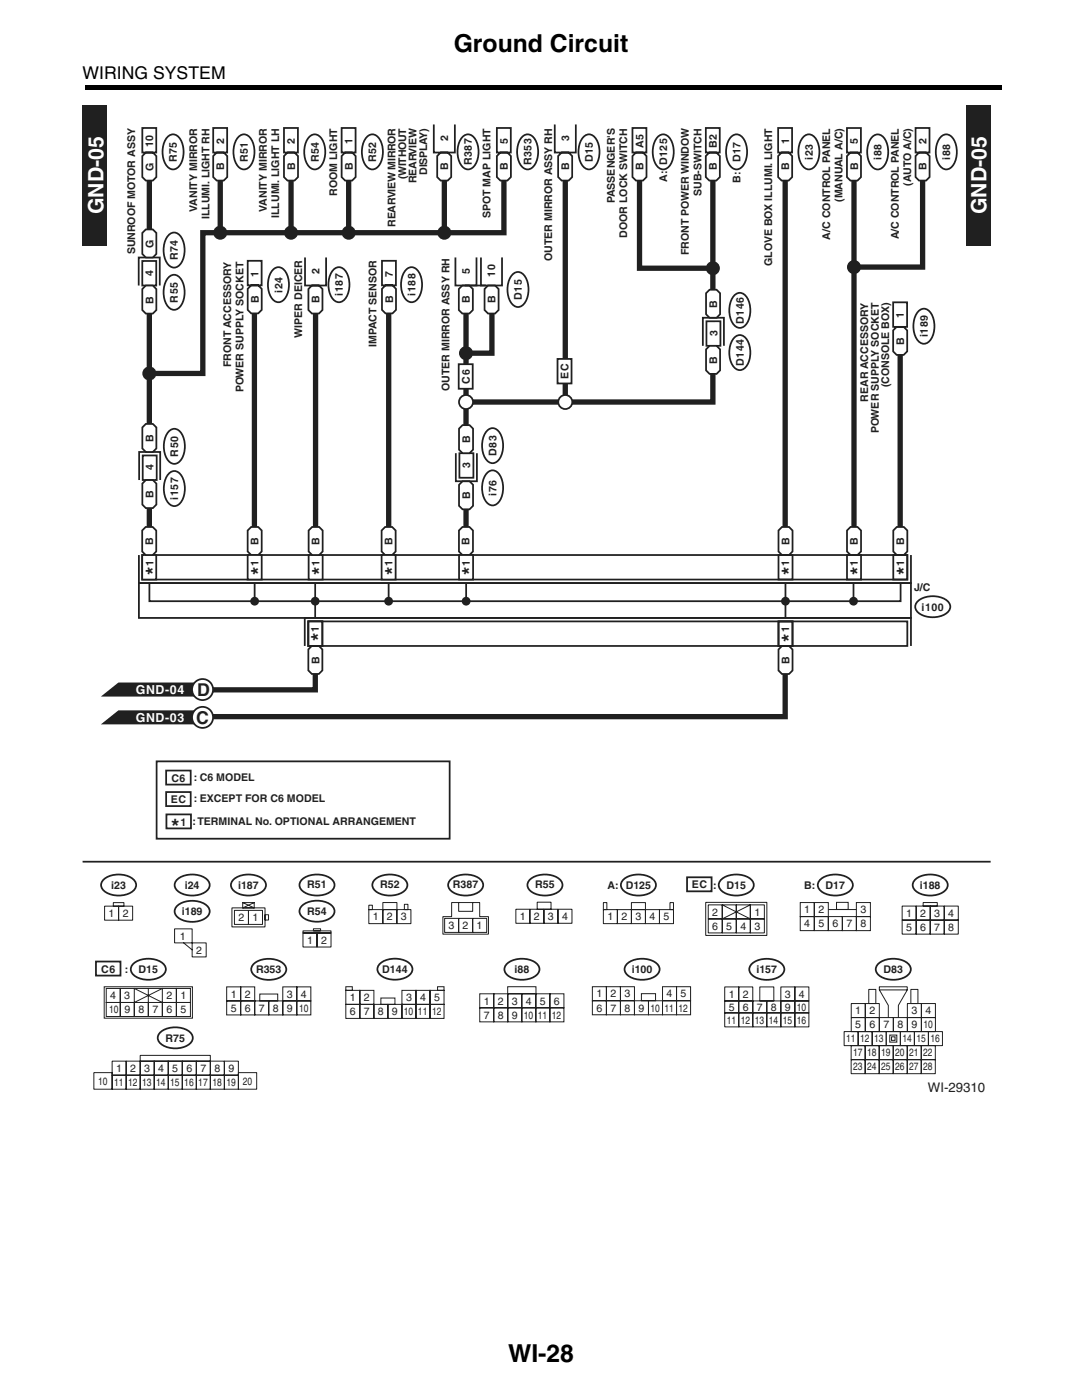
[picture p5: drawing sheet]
<svg xmlns="http://www.w3.org/2000/svg" width="216mm" height="279mm" viewBox="0 0 216 279" stroke-linecap="round" stroke-linejoin="round" font-family="sans-serif">
<path d="M17 17h183v.8h-183z" fill="#000"/>
<g fill="#231f20">
<path d="M16.5 21h4.9v28h-4.9z"/>
<path d="M192.8 21h4.9v28h-4.9z"/>
</g>
<path d="M33.6 27.2a1.63 1.63 0 0 1 2.6 .9 4.9 4.9 0 0 1-.7 5.4 1.63 1.63 0 0 1-2.6-1 4.9 4.9 0 0 1 .7-5.3zM16.5 172h181.2" fill="none" stroke="#231f20" stroke-width=".35"/>
<g fill="none" stroke="#231f20" stroke-width="1.1" stroke-linecap="butt">
<path d="M29.8 35.6v10.6M44 36v10.5M58.1 36v10.5M69.6 36v10.5M88.7 36v10.5M100.6 36v10.5h-60.1v28h-10.7M112.8 36v44.3M127.7 36v17.5h14.6M142.3 36v21.8M156.7 36v70.3M29.8 62.1v23.4M50.8 62.2v44"/>
<path d="M63 62.2v44.2M77.6 62.2v43.8M93 62.2v23.5M142.3 69.1v11.2h-49.3M179.7 70.8v34.6M29.8 100.8v5.1M93 101.2v4.5M62.9 133.7v4h-21.1M156.7 134.5v8.6h-116.2"/>
</g>
<path d="M29.1 30.4h1.4l.7 .7v4.2l-.7 .7h-1.4l-.7-.7v-4.2z" fill="#fff"/>
<path d="M28.4 25.5h2.8v4.9h-2.8zM29.1 30.4h1.4l.7 .7v4.2l-.7 .7h-1.4l-.7-.7v-4.2zM47.8 27.2a1.63 1.63 0 0 1 2.5 .9 4.9 4.9 0 0 1-.7 5.4 1.63 1.63 0 0 1-2.5-1 4.9 4.9 0 0 1 .7-5.3z" fill="none" stroke="#231f20" stroke-width=".35"/>
<path d="M43.3 30.4h1.4l.7 .7v4.2l-.7 .7h-1.4l-.7-.7v-4.2z" fill="#fff"/>
<path d="M42.6 25.5h2.7v4.9h-2.7zM43.3 30.4h1.4l.7 .7v4.2l-.7 .7h-1.4l-.7-.7v-4.2zM61.9 27.2a1.63 1.63 0 0 1 2.6 .9 4.9 4.9 0 0 1-.8 5.4 1.63 1.63 0 0 1-2.5-1 4.9 4.9 0 0 1 .7-5.3z" fill="none" stroke="#231f20" stroke-width=".35"/>
<path d="M57.4 30.4h1.4l.7 .7v4.2l-.7 .7h-1.4l-.7-.7v-4.2z" fill="#fff"/>
<path d="M56.7 25.5h2.8v4.9h-2.8zM57.4 30.4h1.4l.7 .7v4.2l-.7 .7h-1.4l-.7-.7v-4.2zM73.4 27.2a1.63 1.63 0 0 1 2.6 .9 4.9 4.9 0 0 1-.7 5.4 1.63 1.63 0 0 1-2.6-1 4.9 4.9 0 0 1 .7-5.3z" fill="none" stroke="#231f20" stroke-width=".35"/>
<path d="M68.9 30.4h1.4l.7 .7v4.2l-.7 .7h-1.4l-.7-.7v-4.2z" fill="#fff"/>
<path d="M68.2 25.5h2.8v4.9h-2.8zM68.9 30.4h1.4l.7 .7v4.2l-.7 .7h-1.4l-.7-.7v-4.2zM92.5 27.2a1.63 1.63 0 0 1 2.6 .9 4.9 4.9 0 0 1-.8 5.4 1.63 1.63 0 0 1-2.5-1 4.9 4.9 0 0 1 .7-5.3zM104.4 27.2a1.63 1.63 0 0 1 2.6 .9 4.9 4.9 0 0 1-.8 5.4 1.63 1.63 0 0 1-2.5-1 4.9 4.9 0 0 1 .7-5.3z" fill="none" stroke="#231f20" stroke-width=".35"/>
<path d="M99.2 31.1l.7-.7h1.4l.7 .7v4.2l-.7 .7h-1.4l-.7-.7z" fill="#fff"/>
<path d="M99.2 31.1l.7-.7h1.4l.7 .7v4.2l-.7 .7h-1.4l-.7-.7zM99.2 25.5h2.8v4.9h-2.8zM116.6 27.2a1.63 1.63 0 0 1 2.6 .9 4.9 4.9 0 0 1-.7 5.4 1.63 1.63 0 0 1-2.6-1 4.9 4.9 0 0 1 .7-5.3zM131.5 27.2a1.63 1.63 0 0 1 2.5 .9 4.9 4.9 0 0 1-.7 5.4 1.63 1.63 0 0 1-2.6-1 4.9 4.9 0 0 1 .8-5.3z" fill="none" stroke="#231f20" stroke-width=".35"/>
<path d="M126.9 30.4h1.4l.7 .7v4.2l-.7 .7h-1.4l-.7-.7v-4.2z" fill="#fff"/>
<path d="M126.2 25.5h2.8v4.9h-2.8zM126.9 30.4h1.4l.7 .7v4.2l-.7 .7h-1.4l-.7-.7v-4.2zM146.1 27.2a1.63 1.63 0 0 1 2.6 .9 4.9 4.9 0 0 1-.8 5.4 1.63 1.63 0 0 1-2.5-1 4.9 4.9 0 0 1 .7-5.3z" fill="none" stroke="#231f20" stroke-width=".35"/>
<path d="M141.6 30.4h1.4l.7 .7v4.2l-.7 .7h-1.4l-.7-.7v-4.2z" fill="#fff"/>
<path d="M140.9 25.5h2.8v4.9h-2.8zM141.6 30.4h1.4l.7 .7v4.2l-.7 .7h-1.4l-.7-.7v-4.2zM188 27.2a1.63 1.63 0 0 1 2.5 .9 4.9 4.9 0 0 1-.7 5.4 1.63 1.63 0 0 1-2.5-1 4.9 4.9 0 0 1 .7-5.3z" fill="none" stroke="#231f20" stroke-width=".35"/>
<path d="M183.5 30.4h1.4l.7 .7v4.2l-.7 .7h-1.4l-.7-.7v-4.2z" fill="#fff"/>
<path d="M174.3 27.2a1.63 1.63 0 0 1 2.5 .9 4.9 4.9 0 0 1-.7 5.4 1.63 1.63 0 0 1-2.5-1 4.9 4.9 0 0 1 .7-5.3zM182.8 25.5h2.7v4.9h-2.7zM183.5 30.4h1.4l.7 .7v4.2l-.7 .7h-1.4l-.7-.7v-4.2z" fill="none" stroke="#231f20" stroke-width=".35"/>
<path d="M170.5 36v69.2" fill="none" stroke="#231f20" stroke-width="1.1" stroke-linecap="butt"/>
<path d="M169.8 30.5h1.4l.7 .7v4.2l-.7 .7h-1.4l-.7-.7v-4.2z" fill="#fff"/>
<path d="M160.5 27.2a1.63 1.63 0 0 1 2.6 .9 4.9 4.9 0 0 1-.7 5.4 1.63 1.63 0 0 1-2.6-1 4.9 4.9 0 0 1 .7-5.3zM169.1 25.6h2.7v4.9h-2.7zM169.8 30.5h1.4l.7 .7v4.2l-.7 .7h-1.4l-.7-.7v-4.2z" fill="none" stroke="#231f20" stroke-width=".35"/>
<path d="M156 30.4h1.4l.7 .7v4.2l-.7 .7h-1.4l-.7-.7v-4.2z" fill="#fff"/>
<path d="M155.3 25.5h2.8v4.9h-2.8zM156 30.4h1.4l.7 .7v4.2l-.7 .7h-1.4l-.7-.7v-4.2zM183.5 62a1.63 1.63 0 0 1 2.6 .9 4.9 4.9 0 0 1-.8 5.4 1.63 1.63 0 0 1-2.5-1 4.9 4.9 0 0 1 .7-5.3z" fill="none" stroke="#231f20" stroke-width=".35"/>
<path d="M179 65.3h1.4l.7 .7v4.2l-.7 .7h-1.4l-.7-.7v-4.2z" fill="#fff"/>
<path d="M178.3 60.3h2.8v5h-2.8zM179 65.3h1.4l.7 .7v4.2l-.7 .7h-1.4l-.7-.7v-4.2z" fill="none" stroke="#231f20" stroke-width=".35"/>
<path d="M76.9 57h1.4l.7 .7v4.2l-.7 .7h-1.4l-.7-.7v-4.2z" fill="#fff"/>
<path d="M54.7 53.7a1.63 1.63 0 0 1 2.5 .9 4.9 4.9 0 0 1-.7 5.4 1.63 1.63 0 0 1-2.6-1 4.9 4.9 0 0 1 .8-5.3zM66.7 53.7a1.63 1.63 0 0 1 2.6 .9 4.9 4.9 0 0 1-.7 5.4 1.63 1.63 0 0 1-2.6-1 4.9 4.9 0 0 1 .7-5.3zM76.2 52.1h2.8v4.9h-2.8zM76.9 57h1.4l.7 .7v4.2l-.7 .7h-1.4l-.7-.7v-4.2zM81.2 53.7a1.63 1.63 0 0 1 2.6 .9 4.9 4.9 0 0 1-.7 5.4 1.63 1.63 0 0 1-2.6-1 4.9 4.9 0 0 1 .7-5.3z" fill="none" stroke="#231f20" stroke-width=".35"/>
<path d="M49.4 57.7l.7-.7h1.4l.7 .7v4.2l-.7 .7h-1.4l-.7-.7z" fill="#fff"/>
<path d="M49.4 57.7l.7-.7h1.4l.7 .7v4.2l-.7 .7h-1.4l-.7-.7zM49.4 52.1h2.8v4.9h-2.8zM102.5 54.6a1.63 1.63 0 0 1 2.5 1 4.9 4.9 0 0 1-.7 5.3 1.63 1.63 0 0 1-2.5-.9 4.9 4.9 0 0 1 .7-5.4z" fill="none" stroke="#231f20" stroke-width=".35"/>
<path d="M92.3 57h1.4l.7 .7v4.2l-.7 .7h-1.4l-.7-.7v-4.2z" fill="#fff"/>
<path d="M92.3 57h1.4l.7 .7v4.2l-.7 .7h-1.4l-.7-.7v-4.2z" fill="none" stroke="#231f20" stroke-width=".35"/>
<path d="M97.4 57h1.4l.7 .7v4.2l-.7 .7h-1.4l-.7-.7v-4.2z" fill="#fff"/>
<path d="M28.4 52.1h2.8v4.9h-2.8zM31.9 57v-5.6h-4.2v5.6M97.4 57h1.4l.7 .7v4.2l-.7 .7h-1.4l-.7-.7v-4.2z" fill="none" stroke="#231f20" stroke-width=".35"/>
<path d="M28.4 46.5l.7-.7h1.4l.7 .7v4.2l-.7 .7h-1.4l-.7-.7z" fill="#fff"/>
<path d="M28.4 46.5l.7-.7h1.4l.7 .7v4.2l-.7 .7h-1.4l-.7-.7z" fill="none" stroke="#231f20" stroke-width=".35"/>
<path d="M28.4 57.7l.7-.7h1.4l.7 .7v4.2l-.7 .7h-1.4l-.7-.7z" fill="#fff"/>
<path d="M28.4 57.7l.7-.7h1.4l.7 .7v4.2l-.7 .7h-1.4l-.7-.7zM33.8 46.8a1.63 1.63 0 0 1 2.6 .9 4.9 4.9 0 0 1-.7 5.4 1.63 1.63 0 0 1-2.6-1 4.9 4.9 0 0 1 .7-5.3zM33.8 55.2a1.63 1.63 0 0 1 2.6 1 4.9 4.9 0 0 1-.7 5.3 1.63 1.63 0 0 1-2.6-1 4.9 4.9 0 0 1 .7-5.3zM141 64.1h2.8v4.9h-2.8zM144.5 69v-5.6h-4.2v5.6" fill="none" stroke="#231f20" stroke-width=".35"/>
<path d="M140.9 58.5l.7-.7h1.4l.7 .7v4.2l-.7 .7h-1.4l-.7-.7z" fill="#fff"/>
<path d="M140.9 58.5l.7-.7h1.4l.7 .7v4.2l-.7 .7h-1.4l-.7-.7z" fill="none" stroke="#231f20" stroke-width=".35"/>
<path d="M140.9 69.7l.7-.7h1.4l.7 .7v4.2l-.7 .7h-1.4l-.7-.7z" fill="#fff"/>
<path d="M146.8 58.8a1.63 1.63 0 0 1 2.5 1 4.9 4.9 0 0 1-.7 5.3 1.63 1.63 0 0 1-2.6-1 4.9 4.9 0 0 1 .8-5.3zM140.9 69.7l.7-.7h1.4l.7 .7v4.2l-.7 .7h-1.4l-.7-.7zM146.8 67.2a1.63 1.63 0 0 1 2.5 1 4.9 4.9 0 0 1-.7 5.3 1.63 1.63 0 0 1-2.6-.9 4.9 4.9 0 0 1 .8-5.4zM28.5 90.9h2.8v4.9h-2.8zM32 95.8v-5.6h-4.2v5.6" fill="none" stroke="#231f20" stroke-width=".35"/>
<path d="M28.4 85.3l.7-.7h1.4l.7 .7v4.2l-.7 .7h-1.4l-.7-.7z" fill="#fff"/>
<path d="M28.4 85.3l.7-.7h1.4l.7 .7v4.2l-.7 .7h-1.4l-.7-.7z" fill="none" stroke="#231f20" stroke-width=".35"/>
<path d="M28.4 96.5l.7-.7h1.4l.7 .7v4.2l-.7 .7h-1.4l-.7-.7z" fill="#fff"/>
<path d="M28.4 96.5l.7-.7h1.4l.7 .7v4.2l-.7 .7h-1.4l-.7-.7zM33.9 86a1.63 1.63 0 0 1 2.5 .9 4.9 4.9 0 0 1-.7 5.3 1.63 1.63 0 0 1-2.5-.9 4.9 4.9 0 0 1 .7-5.3zM33.9 94.4a1.63 1.63 0 0 1 2.5 .9 4.9 4.9 0 0 1-.7 5.4 1.63 1.63 0 0 1-2.5-1 4.9 4.9 0 0 1 .7-5.3zM91 90.5v5.6h4.2v-5.6M91.7 90.5h2.8v4.9h-2.8zM97.4 85.8a1.63 1.63 0 0 1 2.6 1 4.9 4.9 0 0 1-.8 5.3 1.63 1.63 0 0 1-2.5-.9 4.9 4.9 0 0 1 .7-5.4zM97.4 94.2a1.63 1.63 0 0 1 2.6 1 4.9 4.9 0 0 1-.8 5.3 1.63 1.63 0 0 1-2.5-.9 4.9 4.9 0 0 1 .7-5.4z" fill="none" stroke="#231f20" stroke-width=".35"/>
<path d="M92.3 84.9h1.4l.7 .7v4.2l-.7 .7h-1.4l-.7-.7v-4.2z" fill="#fff"/>
<path d="M92.3 84.9h1.4l.7 .7v4.2l-.7 .7h-1.4l-.7-.7v-4.2z" fill="none" stroke="#231f20" stroke-width=".35"/>
<path d="M92.3 96.1h1.4l.7 .7v4.2l-.7 .7h-1.4l-.7-.7v-4.2z" fill="#fff"/>
<path d="M92.3 96.1h1.4l.7 .7v4.2l-.7 .7h-1.4l-.7-.7v-4.2zM27.7 110.8v5.6h154.1v-5.6" fill="none" stroke="#231f20" stroke-width=".35"/>
<path d="M155.4 129.6l.7-.7h1.4l.7 .7v4.2l-.7 .7h-1.4l-.7-.7z" fill="#fff"/>
<path d="M155.4 129.6l.7-.7h1.4l.7 .7v4.2l-.7 .7h-1.4l-.7-.7z" fill="none" stroke="#231f20" stroke-width=".35"/>
<path d="M155.4 124h2.8v4.9h-2.8z" fill="#fff"/>
<path d="M155.4 124h2.8v4.9h-2.8z" fill="none" stroke="#231f20" stroke-width=".35"/>
<path d="M169.1 110.8h2.8v4.9h-2.8z" fill="#fff"/>
<path d="M169.1 110.8h2.8v4.9h-2.8zM60.8 128.9v-5.5h121v5.5M183 120.2a4.8 4.8 0 0 1 6.3 0 1.63 1.63 0 0 1-.9 2.6 4.9 4.9 0 0 1-5.4-.8 1.38 1.38 0 0 1 0-1.8z" fill="none" stroke="#231f20" stroke-width=".35"/>
<path d="M156.8 116.4v7z" fill="#fff"/>
<path d="M156.8 116.4v7" fill="none" stroke="#231f20" stroke-width=".35"/>
<path d="M178.3 105.9l.7-.7h1.4l.7 .7v4.2l-.7 .7h-1.4l-.7-.7z" fill="#fff"/>
<path d="M178.3 105.9l.7-.7h1.4l.7 .7v4.2l-.7 .7h-1.4l-.7-.7z" fill="none" stroke="#231f20" stroke-width=".35"/>
<path d="M178.3 110.8h2.8v4.9h-2.8z" fill="#fff"/>
<path d="M178.3 110.8h2.8v4.9h-2.8z" fill="none" stroke="#231f20" stroke-width=".35"/>
<path d="M169.1 105.9l.7-.7h1.4l.7 .7v4.2l-.7 .7h-1.4l-.7-.7z" fill="#fff"/>
<path d="M169.1 105.9l.7-.7h1.4l.7 .7v4.2l-.7 .7h-1.4l-.7-.7z" fill="none" stroke="#231f20" stroke-width=".35"/>
<path d="M155.4 110.8h2.8v4.9h-2.8z" fill="#fff"/>
<path d="M155.4 110.8h2.8v4.9h-2.8z" fill="none" stroke="#231f20" stroke-width=".35"/>
<path d="M156.1 105.2h1.4l.7 .7v4.2l-.7 .7h-1.4l-.7-.7v-4.2z" fill="#fff"/>
<path d="M28.4 110.8h152.7v4.9h-152.7zM156.1 105.2h1.4l.7 .7v4.2l-.7 .7h-1.4l-.7-.7v-4.2zM155.4 124h2.8v4.9h-2.8z" fill="none" stroke="#231f20" stroke-width=".35"/>
<path d="M61.6 110.8h2.8v4.9h-2.8z" fill="#fff"/>
<path d="M61.6 110.8h2.8v4.9h-2.8z" fill="none" stroke="#231f20" stroke-width=".35"/>
<path d="M76.9 105.2h1.4l.7 .7v4.2l-.7 .7h-1.4l-.7-.7v-4.2z" fill="#fff"/>
<path d="M76.9 105.2h1.4l.7 .7v4.2l-.7 .7h-1.4l-.7-.7v-4.2z" fill="none" stroke="#231f20" stroke-width=".35"/>
<path d="M76.2 110.8h2.8v4.9h-2.8z" fill="#fff"/>
<path d="M76.2 110.8h2.8v4.9h-2.8z" fill="none" stroke="#231f20" stroke-width=".35"/>
<path d="M50.1 105.2h1.4l.7 .7v4.2l-.7 .7h-1.4l-.7-.7v-4.2z" fill="#fff"/>
<path d="M50.1 105.2h1.4l.7 .7v4.2l-.7 .7h-1.4l-.7-.7v-4.2z" fill="none" stroke="#231f20" stroke-width=".35"/>
<path d="M49.4 110.8h2.8v4.9h-2.8z" fill="#fff"/>
<path d="M49.4 110.8h2.8v4.9h-2.8z" fill="none" stroke="#231f20" stroke-width=".35"/>
<path d="M92.3 105.2h1.4l.7 .7v4.2l-.7 .7h-1.4l-.7-.7v-4.2z" fill="#fff"/>
<path d="M92.3 105.2h1.4l.7 .7v4.2l-.7 .7h-1.4l-.7-.7v-4.2z" fill="none" stroke="#231f20" stroke-width=".35"/>
<path d="M91.6 110.8h2.8v4.9h-2.8z" fill="#fff"/>
<path d="M91.6 110.8h2.8v4.9h-2.8z" fill="none" stroke="#231f20" stroke-width=".35"/>
<path d="M61.6 105.9l.7-.7h1.4l.7 .7v4.2l-.7 .7h-1.4l-.7-.7z" fill="#fff"/>
<path d="M61.6 105.9l.7-.7h1.4l.7 .7v4.2l-.7 .7h-1.4l-.7-.7z" fill="none" stroke="#231f20" stroke-width=".35"/>
<path d="M28.4 110.8h2.8v4.9h-2.8z" fill="#fff"/>
<path d="M28.4 110.8h2.8v4.9h-2.8z" fill="none" stroke="#231f20" stroke-width=".35"/>
<path d="M28.4 105.9l.7-.7h1.4l.7 .7v4.2l-.7 .7h-1.4l-.7-.7z" fill="#fff"/>
<path d="M28.4 105.9l.7-.7h1.4l.7 .7v4.2l-.7 .7h-1.4l-.7-.7z" fill="none" stroke="#231f20" stroke-width=".35"/>
<circle cx="62.9" cy="120" r=".7" fill="#231f20"/>
<circle cx="62.9" cy="120" r=".7" fill="none" stroke="#231f20" stroke-width=".35"/>
<path d="M77.6 116.4v3.6z" fill="#fff"/>
<path d="M77.6 116.4v3.6" fill="none" stroke="#231f20" stroke-width=".35"/>
<circle cx="77.6" cy="120" r=".7" fill="#231f20"/>
<circle cx="77.6" cy="120" r=".7" fill="none" stroke="#231f20" stroke-width=".35"/>
<path d="M50.8 116.4v3.6z" fill="#fff"/>
<path d="M50.8 116.4v3.6" fill="none" stroke="#231f20" stroke-width=".35"/>
<circle cx="50.8" cy="120" r=".7" fill="#231f20"/>
<circle cx="50.8" cy="120" r=".7" fill="none" stroke="#231f20" stroke-width=".35"/>
<path d="M93 116.4v2.8z" fill="#fff"/>
<path d="M93 116.4v2.8" fill="none" stroke="#231f20" stroke-width=".35"/>
<circle cx="93" cy="120" r=".7" fill="#231f20"/>
<circle cx="93" cy="120" r=".7" fill="none" stroke="#231f20" stroke-width=".35"/>
<circle cx="170.4" cy="120" r=".7" fill="#231f20"/>
<circle cx="170.4" cy="120" r=".7" fill="none" stroke="#231f20" stroke-width=".35"/>
<circle cx="156.8" cy="120" r=".7" fill="#231f20"/>
<g fill="none" stroke="#231f20" stroke-width=".35">
<path d="M61.5 124h119.6v4.9h-119.6z"/>
<circle cx="156.8" cy="120" r=".7"/>
</g>
<path d="M61.5 124h2.8v4.9h-2.8z" fill="#fff"/>
<path d="M61.5 124h2.8v4.9h-2.8z" fill="none" stroke="#231f20" stroke-width=".35"/>
<path d="M61.5 129.6l.7-.7h1.4l.7 .7v4.2l-.7 .7h-1.4l-.7-.7z" fill="#fff"/>
<path d="M61.5 124h2.8v4.9h-2.8zM61.5 129.6l.7-.7h1.4l.7 .7v4.2l-.7 .7h-1.4l-.7-.7z" fill="none" stroke="#231f20" stroke-width=".35"/>
<path d="M20.1 139l3.5-2.8h16.8v2.8z" fill="#231f20"/>
<circle cx="40.4" cy="137.6" r="2.1" fill="#fff"/>
<circle cx="40.4" cy="137.6" r="2.1" fill="none" stroke="#231f20" stroke-width=".35"/>
<path d="M20.1 144.6l3.5-2.8h16.8v2.8z" fill="#231f20"/>
<circle cx="40.4" cy="143.2" r="2.1" fill="#fff"/>
<circle cx="40.4" cy="143.2" r="2.1" fill="none" stroke="#231f20" stroke-width=".35"/>
<g fill="#231f20">
<circle cx="93" cy="70.5" r="1.4"/>
<circle cx="69.6" cy="46.5" r="1.4"/>
<circle cx="58.1" cy="46.5" r="1.4"/>
<circle cx="44" cy="46.5" r="1.4"/>
<circle cx="29.8" cy="74.5" r="1.4"/>
</g>
<path d="M91.6 72.7h2.8v4.9h-2.8z" fill="#fff"/>
<path d="M91.6 72.7h2.8v4.9h-2.8z" fill="none" stroke="#231f20" stroke-width=".35"/>
<path d="M33.2 162.6h4.9v2.8h-4.9z" fill="#fff"/>
<path d="M33.2 162.6h4.9v2.8h-4.9z" fill="none" stroke="#231f20" stroke-width=".35"/>
<path d="M33.2 153.8h4.9v2.8h-4.9z" fill="#fff"/>
<path d="M33.2 153.8h4.9v2.8h-4.9z" fill="none" stroke="#231f20" stroke-width=".35"/>
<path d="M33.2 158.1h4.9v2.8h-4.9z" fill="#fff"/>
<g fill="none" stroke="#231f20" stroke-width=".35">
<path d="M95.1 51.4v5.6h-4.2v-5.6M100.2 51.4v5.6h-4.2v-5.6M31.3 152h58.5v15.4h-58.5zM33.2 158.1h4.9v2.8h-4.9zM20.5 175.7a4.8 4.8 0 0 1 6.3 0 1.63 1.63 0 0 1-.9 2.6 4.9 4.9 0 0 1-5.4-.7 1.38 1.38 0 0 1 0-1.9zM35.2 175.7a4.8 4.8 0 0 1 6.3 0 1.63 1.63 0 0 1-1 2.6 4.9 4.9 0 0 1-5.3-.7 1.38 1.38 0 0 1 0-1.9zM46.5 175.7a4.8 4.8 0 0 1 6.2 0 1.63 1.63 0 0 1-.9 2.6 4.9 4.9 0 0 1-5.3-.7 1.38 1.38 0 0 1 0-1.9zM60.1 175.7a4.8 4.8 0 0 1 6.3 0 1.63 1.63 0 0 1-.9 2.6 4.9 4.9 0 0 1-5.4-.7 1.38 1.38 0 0 1 0-1.9zM74.7 175.7a4.8 4.8 0 0 1 6.3 0 1.63 1.63 0 0 1-1 2.6 4.9 4.9 0 0 1-5.3-.7 1.38 1.38 0 0 1 0-1.9zM105.6 175.7a4.8 4.8 0 0 1 6.3 0 1.63 1.63 0 0 1-.9 2.6 4.9 4.9 0 0 1-5.4-.7 1.38 1.38 0 0 1 0-1.9zM163.6 175.7a4.8 4.8 0 0 1 6.3 0 1.63 1.63 0 0 1-1 2.6 4.9 4.9 0 0 1-5.3-.7 1.38 1.38 0 0 1 0-1.9zM35.2 181a4.8 4.8 0 0 1 6.3 0 1.63 1.63 0 0 1-1 2.6 4.9 4.9 0 0 1-5.3-.8 1.38 1.38 0 0 1 0-1.8z"/>
<path d="M50.5 192.6a4.8 4.8 0 0 1 6.3 0 1.63 1.63 0 0 1-1 2.5 4.9 4.9 0 0 1-5.3-.7 1.38 1.38 0 0 1 0-1.8zM60.1 181a4.8 4.8 0 0 1 6.3 0 1.63 1.63 0 0 1-.9 2.5 4.9 4.9 0 0 1-5.4-.7 1.38 1.38 0 0 1 0-1.8zM75.7 192.5a4.8 4.8 0 0 1 6.3 0 1.63 1.63 0 0 1-1 2.6 4.9 4.9 0 0 1-5.3-.7 1.38 1.38 0 0 1 0-1.9zM101 192.6a4.8 4.8 0 0 1 6.3 0 1.63 1.63 0 0 1-.9 2.5 4.9 4.9 0 0 1-5.4-.7 1.38 1.38 0 0 1 0-1.8zM149.9 192.6a4.8 4.8 0 0 1 6.3 0 1.63 1.63 0 0 1-.9 2.5 4.9 4.9 0 0 1-5.4-.7 1.38 1.38 0 0 1 0-1.8zM175.2 192.6a4.8 4.8 0 0 1 6.3 0 1.63 1.63 0 0 1-1 2.5 4.9 4.9 0 0 1-5.3-.7 1.38 1.38 0 0 1 0-1.8zM31.8 206.3a4.8 4.8 0 0 1 6.3 0 1.63 1.63 0 0 1-.9 2.5 4.9 4.9 0 0 1-5.4-.7 1.38 1.38 0 0 1 0-1.8z"/>
</g>
<g fill="none" stroke="#231f20" stroke-width=".2">
<path d="M20.9 180.9h2.8v2.8h-2.8zM22.6 180.2h2.1v.7h-2.1zM23.7 180.9h2.8v2.8h-2.8zM34.8 185.4h3.6v2.8h-3.6zM36.7 188.2l1.7 1.4M38.4 188.2h2.8v2.8h-2.8zM45.2 199.8h2.8v2.8h-2.8zM45.2 197h2.8v2.8h-2.8zM46.3 181.2h6.6v3.8h-6.6zM46.8 181.7h2.8v2.8h-2.8zM48 199.8h2.8v2.8h-2.8zM48 197h2.8v2.8h-2.8z"/>
<path d="M48.4 180.2h2.3v1h-2.3zM48.4 180.2l2.3 1M49.6 181.7h2.8v2.8h-2.8zM50.7 180.2l-2.3 1M50.8 199.8h2.8v2.8h-2.8zM51.9 198.4h3.5v1.4h-3.5zM52.9 182.6h.7v1.1h-.7zM53.6 199.8h2.8v2.8h-2.8zM56.4 199.8h2.8v2.8h-2.8zM56.4 197h2.8v2.8h-2.8zM59.2 199.8h2.8v2.8h-2.8zM59.2 197h2.8v2.8h-2.8z"/>
<path d="M60.5 186.2h2.8v2.8h-2.8zM60.5 185.8h5.6v.4h-5.6zM62.6 185.4h1.4v.4h-1.4zM63.3 186.2h2.8v2.8h-2.8zM69 197.7h2.8v2.8h-2.8zM69 197h1.3v.7h-1.3zM71.8 197.7h2.8v2.8h-2.8zM73.6 181.6h2.8v2.8h-2.8zM73.6 180.7h.7v.9h-.7zM76 199.2h2.8v1.3h-2.8zM76.4 181.6h2.8v2.8h-2.8zM76.4 180.2h2.8v1.4h-2.8z"/>
<path d="M79.2 181.6h2.8v2.8h-2.8zM80.2 197.7h2.8v2.8h-2.8zM80.7 180.5h.7v1.1h-.7zM83 197.7h2.8v2.8h-2.8zM85.8 197.7h2.8v2.8h-2.8zM87.3 197h1.3v.7h-1.3zM95.8 198.4h2.8v2.8h-2.8zM98.6 198.4h2.8v2.8h-2.8zM101.3 197h5.7v1.4h-5.7zM101.4 198.4h2.8v2.8h-2.8zM103 181.5h2.8v2.8h-2.8zM104.2 198.4h2.8v2.8h-2.8z"/>
<path d="M105.8 181.5h2.8v2.8h-2.8zM107 198.4h2.8v2.8h-2.8zM107.2 180.1h2.8v1.4h-2.8zM108.6 181.5h2.8v2.8h-2.8zM109.8 198.4h2.8v2.8h-2.8zM111.4 181.5h2.8v2.8h-2.8zM144.7 199.8h2.8v2.4h-2.8zM144.7 197h2.8v2.8h-2.8zM147.5 199.8h2.8v2.4h-2.8zM147.5 197h2.8v2.8h-2.8zM150.3 199.8h2.8v2.4h-2.8zM151.7 197h2.8v2.8h-2.8z"/>
<path d="M153.1 199.8h2.8v2.4h-2.8zM155.9 199.8h2.8v2.4h-2.8zM155.9 197h2.8v2.8h-2.8zM158.7 199.8h2.8v2.4h-2.8zM158.7 197h2.8v2.8h-2.8zM159.7 183h2.8v2.8h-2.8zM159.7 180.2h2.8v2.8h-2.8zM162.5 183h2.8v2.8h-2.8zM162.5 180.2h2.8v2.8h-2.8zM165.3 183h2.8v2.8h-2.8zM167 180.1h2.3v1.4h-2.3zM168.1 183h2.8v2.8h-2.8z"/>
<path d="M170.9 180.2h2.8v2.8h-2.8zM170.9 183h2.8v2.8h-2.8zM173.4 197.5h1.4v2.8h-1.4zM175.5 197h5.6v.6h-5.6zM175.5 197.6l1.8 3.1v2.4M181.1 197.6l-1.8 3.1v2.4M181.8 197.5h1.4v2.8h-1.4zM18.7 214.1h3.7v3.3h-3.7zM22.4 211.8h2.8v2.8h-2.8zM22.4 214.6h2.8v2.8h-2.8zM25.2 211.8h2.8v2.8h-2.8zM25.2 214.6h2.8v2.8h-2.8z"/>
<path d="M28 211.8h2.8v2.8h-2.8zM28 214.6h2.8v2.8h-2.8zM28 210.7h14v1.1h-14zM30.8 211.8h2.8v2.8h-2.8zM30.8 214.6h2.8v2.8h-2.8zM33.6 211.8h2.8v2.8h-2.8zM33.6 214.6h2.8v2.8h-2.8zM36.4 211.8h2.8v2.8h-2.8zM36.4 214.6h2.8v2.8h-2.8zM39.2 211.8h2.8v2.8h-2.8zM39.2 214.6h2.8v2.8h-2.8zM42 211.8h2.8v2.8h-2.8z"/>
<path d="M42 214.6h2.8v2.8h-2.8zM44.8 211.8h2.8v2.8h-2.8zM44.8 214.6h2.8v2.8h-2.8zM47.6 214.1h3.6v3.3h-3.6zM69 200.5h2.8v2.8h-2.8zM71.8 200.5h2.8v2.8h-2.8zM74.6 200.5h2.8v2.8h-2.8zM77.4 200.5h2.8v2.8h-2.8zM80.2 200.5h2.8v2.8h-2.8zM83 200.5h2.8v2.8h-2.8zM85.8 200.5h2.8v2.8h-2.8zM95.8 201.2h2.8v2.8h-2.8z"/>
<path d="M98.6 201.2h2.8v2.8h-2.8zM101.4 201.2h2.8v2.8h-2.8zM104.2 201.2h2.8v2.8h-2.8zM107 201.2h2.8v2.8h-2.8zM109.8 201.2h2.8v2.8h-2.8zM144.7 202.2h2.8v2.8h-2.8zM147.5 202.2h2.8v2.8h-2.8zM150.3 202.2h2.8v2.8h-2.8zM153.1 202.2h2.8v2.8h-2.8zM155.9 202.2h2.8v2.8h-2.8zM158.7 202.2h2.8v2.8h-2.8zM168.5 205.9h2.8v2.8h-2.8z"/>
<path d="M169.9 208.7h2.8v2.8h-2.8zM169.9 211.5h2.8v2.8h-2.8zM169.9 200.3h2.8v2.8h-2.8zM169.9 203.1h2.8v2.8h-2.8zM171.3 205.9h2.8v2.8h-2.8zM172.7 208.7h2.8v2.8h-2.8zM172.7 211.5h2.8v2.8h-2.8zM172.7 203.1h2.8v2.8h-2.8zM172.7 200.3h2.8v2.8h-2.8zM174.1 205.9h2.8v2.8h-2.8zM175.5 208.7h2.8v2.8h-2.8zM175.5 211.5h2.8v2.8h-2.8z"/>
<path d="M175.5 203.1h2.8v2.8h-2.8zM176.9 205.9h2.8v2.8h-2.8zM177.6 206.6h1.4v1.4h-1.4zM178 207h.7v.7h-.7zM178.3 208.7h2.8v2.8h-2.8zM178.3 211.5h2.8v2.8h-2.8zM178.3 203.1h2.8v2.8h-2.8zM179.7 205.9h2.8v2.8h-2.8zM181.1 208.7h2.8v2.8h-2.8zM181.1 211.5h2.8v2.8h-2.8zM181.1 203.1h2.8v2.8h-2.8zM181.1 200.3h2.8v2.8h-2.8z"/>
<path d="M182.5 205.9h2.8v2.8h-2.8zM183.9 208.7h2.8v2.8h-2.8zM183.9 211.5h2.8v2.8h-2.8zM183.9 203.1h2.8v2.8h-2.8zM183.9 200.3h2.8v2.8h-2.8zM185.3 205.9h2.8v2.8h-2.8z"/>
</g>
<path d="M61.6 57.7l.7-.7h1.4l.7 .7v4.2l-.7 .7h-1.4l-.7-.7z" fill="#fff"/>
<path d="M61.6 57.7l.7-.7h1.4l.7 .7v4.2l-.7 .7h-1.4l-.7-.7zM65.1 51.4v5.6h-4.2v-5.6M92.8 57h4.2M89.8 175.7a4.8 4.8 0 0 1 6.3 0 1.63 1.63 0 0 1-1 2.6 4.9 4.9 0 0 1-5.3-.7 1.38 1.38 0 0 1 0-1.9zM143.8 175.7a4.8 4.8 0 0 1 6.3 0 1.63 1.63 0 0 1-.9 2.6 4.9 4.9 0 0 1-5.4-.7 1.38 1.38 0 0 1 0-1.9z" fill="none" stroke="#231f20" stroke-width=".35"/>
<g fill="none" stroke="#231f20" stroke-width=".2">
<path d="M88.8 183.3h2.8v2.8h-2.8zM90.2 180.2h5.6v2.8h1.7v3.5h-9.1v-3.5h1.8zM91.6 183.3h2.8v2.8h-2.8zM91.6 180.2v1.7h2.8v-1.7M94.4 183.3h2.8v2.8h-2.8zM140.9 180.1h12.2v6.6h-12.2zM141.4 180.6h2.8v2.8h-2.8zM141.4 183.4h2.8v2.8h-2.8zM144.2 180.6h2.8v2.8h-2.8zM144.2 183.4h2.8v2.8h-2.8zM144.2 180.6l5.6 2.8M147 180.6h2.8v2.8h-2.8z"/>
<path d="M147 183.4h2.8v2.8h-2.8zM149.8 180.6h2.8v2.8h-2.8zM149.8 183.4h2.8v2.8h-2.8zM149.8 180.6l-5.6 2.8"/>
</g>
<path d="M137.1 175.1h4.9v2.8h-4.9z" fill="#fff"/>
<path d="M137.1 175.1h4.9v2.8h-4.9zM182.5 175.7a4.8 4.8 0 0 1 6.3 0 1.63 1.63 0 0 1-.9 2.6 4.9 4.9 0 0 1-5.4-.7 1.38 1.38 0 0 1 0-1.9zM26.5 192.6a4.8 4.8 0 0 1 6.2 0 1.63 1.63 0 0 1-.9 2.5 4.9 4.9 0 0 1-5.3-.7 1.38 1.38 0 0 1 0-1.8z" fill="none" stroke="#231f20" stroke-width=".35"/>
<g fill="none" stroke="#231f20" stroke-width=".2">
<path d="M20.8 197h17.6v6.2h-17.6zM21.2 197.3h2.8v2.8h-2.8zM24 197.3h2.8v2.8h-2.8zM29.6 197.3v2.8M32.4 197.3h2.8v2.8h-2.8zM35.2 197.3h2.8v2.8h-2.8zM180.1 180.9h2.8v2.8h-2.8zM180.1 183.7h2.8v2.8h-2.8zM182.9 180.9h2.8v2.8h-2.8zM182.9 183.7h2.8v2.8h-2.8zM184.3 180.2h2.8v.7h-2.8zM185.7 180.9h2.8v2.8h-2.8z"/>
<path d="M185.7 183.7h2.8v2.8h-2.8zM188.5 180.9h2.8v2.8h-2.8zM188.5 183.7h2.8v2.8h-2.8zM21.2 200.1h2.8v2.8h-2.8zM24 200.1h2.8v2.8h-2.8zM26.8 200.1h2.8v2.8h-2.8zM26.8 200.1l5.6-2.8h-5.6l5.6 2.8M29.6 200.1h2.8v2.8h-2.8zM32.4 200.1h2.8v2.8h-2.8zM35.2 200.1h2.8v2.8h-2.8z"/>
</g>
<path d="M19.2 191.9h4.9v2.8h-4.9z" fill="#fff"/>
<path d="M19.2 191.9h4.9v2.8h-4.9z" fill="none" stroke="#231f20" stroke-width=".35"/>
<circle cx="142.3" cy="53.5" r="1.4" fill="#231f20"/>
<path d="M98.2 62.6v7.9h-5.2" fill="none" stroke="#231f20" stroke-width="1.1" stroke-linecap="butt"/>
<path d="M111.3 71.6h2.8v4.9h-2.8z" fill="#fff"/>
<path d="M111.3 71.6h2.8v4.9h-2.8z" fill="none" stroke="#231f20" stroke-width=".35"/>
<circle cx="112.8" cy="80.3" r="1.4" fill="#fff"/>
<circle cx="112.8" cy="80.3" r="1.4" fill="none" stroke="#231f20" stroke-width=".35"/>
<circle cx="88.7" cy="46.5" r="1.4" fill="#231f20"/>
<path d="M62.9 116.4v7M170.4 116.4v3.6M179.8 116.4v3.6h-150v-3.6" fill="none" stroke="#231f20" stroke-width=".35"/>
<path d="M184.2 36v17.3h-13.7" fill="none" stroke="#231f20" stroke-width="1.1" stroke-linecap="butt"/>
<circle cx="170.5" cy="53.3" r="1.4" fill="#231f20"/>
<circle cx="93" cy="80.3" r="1.4" fill="#fff"/>
<circle cx="93" cy="80.3" r="1.4" fill="none" stroke="#231f20" stroke-width=".35"/>
<path d="M88 30.4h1.4l.7 .7v4.2l-.7 .7h-1.4l-.7-.7v-4.2z" fill="#fff"/>
<path d="M88 30.4h1.4l.7 .7v4.2l-.7 .7h-1.4l-.7-.7v-4.2zM90.8 24.8v5.6h-4.2v-5.5" fill="none" stroke="#231f20" stroke-width=".35"/>
<path d="M112.1 30.4h1.4l.7 .7v4.2l-.7 .7h-1.4l-.7-.7v-4.2z" fill="#fff"/>
<path d="M112.1 30.4h1.4l.7 .7v4.2l-.7 .7h-1.4l-.7-.7v-4.2zM114.9 24.8v5.6h-4.2v-5.5M27.7 116.4h154.1v7h-154.1zM124.3 175.7a4.8 4.8 0 0 1 6.3 0 1.63 1.63 0 0 1-1 2.6 4.9 4.9 0 0 1-5.3-.7 1.38 1.38 0 0 1 0-1.9zM125 192.6a4.8 4.8 0 0 1 6.3 0 1.63 1.63 0 0 1-.9 2.5 4.9 4.9 0 0 1-5.4-.7 1.38 1.38 0 0 1 0-1.8z" fill="none" stroke="#231f20" stroke-width=".35"/>
<g fill="none" stroke="#231f20" stroke-width=".2">
<path d="M118.2 197h2.8v2.8h-2.8zM118.2 199.8h2.8v2.8h-2.8zM120.4 181.6h2.8v2.8h-2.8zM120.4 180.2h.7v1.4h-.7zM121 197h2.8v2.8h-2.8zM121 199.8h2.8v2.8h-2.8zM123.2 181.6h2.8v2.8h-2.8zM123.8 197h2.8v2.8h-2.8zM123.8 199.8h2.8v2.8h-2.8zM126 180.2h2.8v1.4h-2.8zM126 181.6h2.8v2.8h-2.8zM126.6 199.8h2.8v2.8h-2.8z"/>
<path d="M128 198.4h2.9v1.4h-2.9zM128.8 181.6h2.8v2.8h-2.8zM129.4 199.8h2.8v2.8h-2.8zM131.6 181.6h2.8v2.8h-2.8zM132.2 199.8h2.8v2.8h-2.8zM132.2 197h2.8v2.8h-2.8zM133.7 180.2h.7v1.4h-.7zM135 197h2.8v2.8h-2.8zM135 199.8h2.8v2.8h-2.8zM165.3 181.6h5.6"/>
</g>
<g font-size="4.9">
<text x="90.6" y="10.3">Ground Circuit</text>
<text x="101.4" y="271.9">WI-28</text>
</g>
<g font-size="4.2" fill="#fff">
<text x="20.6" y="42.8" transform="rotate(-90 20.6 42.8)">GND-05</text>
<text x="196.9" y="42.8" transform="rotate(-90 196.9 42.8)">GND-05</text>
</g>
<g font-size="4.2" fill="#231f20">
<text x="32.2" y="114.8" transform="rotate(-90 32.2 114.8)">*</text>
<text x="53.2" y="114.8" transform="rotate(-90 53.2 114.8)">*</text>
<text x="65.4" y="114.8" transform="rotate(-90 65.4 114.8)">*</text>
<text x="79.9" y="114.8" transform="rotate(-90 79.9 114.8)">*</text>
<text x="95.3" y="114.8" transform="rotate(-90 95.3 114.8)">*</text>
<text x="159.1" y="114.8" transform="rotate(-90 159.1 114.8)">*</text>
<text x="172.8" y="114.8" transform="rotate(-90 172.8 114.8)">*</text>
<text x="182.1" y="114.8" transform="rotate(-90 182.1 114.8)">*</text>
<text x="65.2" y="128" transform="rotate(-90 65.2 128)">*</text>
<text x="159.1" y="128.1" transform="rotate(-90 159.1 128.1)">*</text>
<text x="34.2" y="166.4">*</text>
</g>
<text font-size="3.5" x="16.5" y="15.7">WIRING SYSTEM</text>
<g font-size="3.5" fill="#231f20">
<text x="39.3" y="138.9">D</text>
<text x="39.2" y="144.5">C</text>
</g>
<text font-size="2.6" fill="#231f20" x="185.2" y="218">WI-29310</text>
<g font-size="2.5" fill="#fff">
<text x="27.1" y="138.6">GND-04</text>
<text x="27.1" y="144.1">GND-03</text>
</g>
<g font-size="2.1" fill="#231f20">
<text x="30.6" y="29.4" transform="rotate(-90 30.6 29.4)">10</text>
<text x="44.7" y="28.7" transform="rotate(-90 44.7 28.7)">2</text>
<text x="58.9" y="28.7" transform="rotate(-90 58.9 28.7)">2</text>
<text x="70.4" y="28.7" transform="rotate(-90 70.4 28.7)">1</text>
<text x="89.4" y="28.2" transform="rotate(-90 89.4 28.2)">2</text>
<text x="101.3" y="28.7" transform="rotate(-90 101.3 28.7)">5</text>
<text x="113.6" y="28.2" transform="rotate(-90 113.6 28.2)">3</text>
<text x="128.4" y="29.5" transform="rotate(-90 128.4 29.5)">A5</text>
<text x="143.1" y="29.5" transform="rotate(-90 143.1 29.5)">B2</text>
<text x="157.5" y="28.7" transform="rotate(-90 157.5 28.7)">1</text>
<text x="171.2" y="28.7" transform="rotate(-90 171.2 28.7)">5</text>
<text x="184.9" y="28.7" transform="rotate(-90 184.9 28.7)">2</text>
<text x="30.6" y="34.1" transform="rotate(-90 30.6 34.1)">G</text>
<text x="35.3" y="32.4" transform="rotate(-90 35.3 32.4)">R75</text>
<text x="44.8" y="34" transform="rotate(-90 44.8 34)">B</text>
<text x="49.5" y="32.4" transform="rotate(-90 49.5 32.4)">R51</text>
<text x="58.9" y="34" transform="rotate(-90 58.9 34)">B</text>
<text x="63.6" y="32.4" transform="rotate(-90 63.6 32.4)">R54</text>
<text x="70.4" y="34" transform="rotate(-90 70.4 34)">B</text>
<text x="75.1" y="32.4" transform="rotate(-90 75.1 32.4)">R52</text>
<text x="81" y="35.8" transform="rotate(-90 81 35.8)">(WITHOUT</text>
<text x="85.3" y="34.9" transform="rotate(-90 85.3 34.9)">DISPLAY)</text>
<text x="89.5" y="34" transform="rotate(-90 89.5 34)">B</text>
<text x="94.2" y="33" transform="rotate(-90 94.2 33)">R387</text>
<text x="101.4" y="34" transform="rotate(-90 101.4 34)">B</text>
<text x="106.1" y="33" transform="rotate(-90 106.1 33)">R353</text>
<text x="113.6" y="34" transform="rotate(-90 113.6 34)">B</text>
<text x="118.4" y="32.4" transform="rotate(-90 118.4 32.4)">D15</text>
<text x="128.5" y="34" transform="rotate(-90 128.5 34)">B</text>
<text x="143.1" y="34" transform="rotate(-90 143.1 34)">B</text>
<text x="147.8" y="32.4" transform="rotate(-90 147.8 32.4)">D17</text>
<text x="157.5" y="34" transform="rotate(-90 157.5 34)">B</text>
<text x="162.2" y="31.9" transform="rotate(-90 162.2 31.9)">i23</text>
<text x="171.3" y="34" transform="rotate(-90 171.3 34)">B</text>
<text x="176" y="31.9" transform="rotate(-90 176 31.9)">i88</text>
<text x="185" y="34" transform="rotate(-90 185 34)">B</text>
<text x="189.7" y="31.9" transform="rotate(-90 189.7 31.9)">i88</text>
<text x="67.3" y="39.1" transform="rotate(-90 67.3 39.1)">ROOM LIGHT</text>
<text x="83.2" y="36.5" transform="rotate(-90 83.2 36.5)">REARVIEW</text>
<text x="122.7" y="40.6" transform="rotate(-90 122.7 40.6)">PASSENGER'S</text>
<text x="133.2" y="36.4" transform="rotate(-90 133.2 36.4)">A: D125</text>
<text x="140" y="39.1" transform="rotate(-90 140 39.1)">SUB-SWITCH</text>
<text x="147.8" y="36.5" transform="rotate(-90 147.8 36.5)">B:</text>
<text x="168.2" y="40.3" transform="rotate(-90 168.2 40.3)">(MANUAL A/C)</text>
<text x="181.9" y="37" transform="rotate(-90 181.9 37)">(AUTO A/C)</text>
<text x="39.4" y="42.3" transform="rotate(-90 39.4 42.3)">VANITY MIRROR</text>
<text x="41.8" y="43.7" transform="rotate(-90 41.8 43.7)">ILLUMI. LIGHT RH</text>
<text x="53.3" y="42.3" transform="rotate(-90 53.3 42.3)">VANITY MIRROR</text>
<text x="55.7" y="43.5" transform="rotate(-90 55.7 43.5)">ILLUMI. LIGHT LH</text>
<text x="78.9" y="45.3" transform="rotate(-90 78.9 45.3)">REARVIEW MIRROR</text>
<text x="97.9" y="43.5" transform="rotate(-90 97.9 43.5)">SPOT MAP LIGHT</text>
<text x="125.2" y="47.5" transform="rotate(-90 125.2 47.5)">DOOR LOCK SWITCH</text>
<text x="165.7" y="47.8" transform="rotate(-90 165.7 47.8)">A/C CONTROL PANEL</text>
<text x="179.4" y="47.8" transform="rotate(-90 179.4 47.8)">A/C CONTROL PANEL</text>
<text x="27" y="50.8" transform="rotate(-90 27 50.8)">SUNROOF MOTOR ASSY</text>
<text x="30.6" y="49.5" transform="rotate(-90 30.6 49.5)">G</text>
<text x="35.5" y="52" transform="rotate(-90 35.5 52)">R74</text>
<text x="110.2" y="52.1" transform="rotate(-90 110.2 52.1)">OUTER MIRROR ASSY RH</text>
<text x="137.5" y="50.9" transform="rotate(-90 137.5 50.9)">FRONT POWER WINDOW</text>
<text x="154.1" y="53.1" transform="rotate(-90 154.1 53.1)">GLOVE BOX ILLUMI. LIGHT</text>
<text x="30.6" y="55.1" transform="rotate(-90 30.6 55.1)">4</text>
<text x="51.6" y="55.2" transform="rotate(-90 51.6 55.2)">1</text>
<text x="56.4" y="58.4" transform="rotate(-90 56.4 58.4)">i24</text>
<text x="63.7" y="54.7" transform="rotate(-90 63.7 54.7)">2</text>
<text x="68.4" y="59" transform="rotate(-90 68.4 59)">i187</text>
<text x="78.4" y="55.2" transform="rotate(-90 78.4 55.2)">7</text>
<text x="82.9" y="59.1" transform="rotate(-90 82.9 59.1)">i188</text>
<text x="93.8" y="54.7" transform="rotate(-90 93.8 54.7)">5</text>
<text x="98.8" y="55.2" transform="rotate(-90 98.8 55.2)">10</text>
<text x="104.2" y="59.8" transform="rotate(-90 104.2 59.8)">D15</text>
<text x="30.6" y="60.6" transform="rotate(-90 30.6 60.6)">B</text>
<text x="35.5" y="60.4" transform="rotate(-90 35.5 60.4)">R55</text>
<text x="51.7" y="60.5" transform="rotate(-90 51.7 60.5)">B</text>
<text x="63.8" y="60.5" transform="rotate(-90 63.8 60.5)">B</text>
<text x="78.5" y="60.5" transform="rotate(-90 78.5 60.5)">B</text>
<text x="93.8" y="60.5" transform="rotate(-90 93.8 60.5)">B</text>
<text x="98.9" y="60.5" transform="rotate(-90 98.9 60.5)">B</text>
<text x="143.2" y="61.4" transform="rotate(-90 143.2 61.4)">B</text>
<text x="148.5" y="64.6" transform="rotate(-90 148.5 64.6)">D146</text>
<text x="180.4" y="63.5" transform="rotate(-90 180.4 63.5)">1</text>
<text x="60.3" y="67.4" transform="rotate(-90 60.3 67.4)">WIPER DEICER</text>
<text x="75.1" y="69.2" transform="rotate(-90 75.1 69.2)">IMPACT SENSOR</text>
<text x="143.2" y="67.1" transform="rotate(-90 143.2 67.1)">3</text>
<text x="180.5" y="68.8" transform="rotate(-90 180.5 68.8)">B</text>
<text x="185.2" y="67.3" transform="rotate(-90 185.2 67.3)">i189</text>
<text x="46.1" y="73.3" transform="rotate(-90 46.1 73.3)">FRONT ACCESSORY</text>
<text x="93.8" y="76.6" transform="rotate(-90 93.8 76.6)">C6</text>
<text x="113.5" y="75.6" transform="rotate(-90 113.5 75.6)">EC</text>
<text x="143.2" y="72.6" transform="rotate(-90 143.2 72.6)">B</text>
<text x="148.5" y="73.1" transform="rotate(-90 148.5 73.1)">D144</text>
<text x="177.5" y="77.3" transform="rotate(-90 177.5 77.3)">(CONSOLE BOX)</text>
<text x="48.6" y="78.3" transform="rotate(-90 48.6 78.3)">POWER SUPPLY SOCKET</text>
<text x="89.7" y="78.1" transform="rotate(-90 89.7 78.1)">OUTER MIRROR ASSY RH</text>
<text x="173.3" y="80.2" transform="rotate(-90 173.3 80.2)">REAR ACCESSORY</text>
<text x="30.6" y="88.2" transform="rotate(-90 30.6 88.2)">B</text>
<text x="93.8" y="88.5" transform="rotate(-90 93.8 88.5)">B</text>
<text x="175.4" y="86.5" transform="rotate(-90 175.4 86.5)">POWER SUPPLY SOCKET</text>
<text x="30.7" y="93.9" transform="rotate(-90 30.7 93.9)">4</text>
<text x="35.6" y="91.1" transform="rotate(-90 35.6 91.1)">R50</text>
<text x="93.9" y="93.5" transform="rotate(-90 93.9 93.5)">3</text>
<text x="99.1" y="91" transform="rotate(-90 99.1 91)">D83</text>
<text x="30.6" y="99.4" transform="rotate(-90 30.6 99.4)">B</text>
<text x="35.6" y="99.7" transform="rotate(-90 35.6 99.7)">i157</text>
<text x="93.8" y="99.6" transform="rotate(-90 93.8 99.6)">B</text>
<text x="99.1" y="99" transform="rotate(-90 99.1 99)">i76</text>
<text x="30.6" y="108.8" transform="rotate(-90 30.6 108.8)">B</text>
<text x="30.6" y="113" transform="rotate(-90 30.6 113)">1</text>
<text x="51.6" y="113" transform="rotate(-90 51.6 113)">1</text>
<text x="51.6" y="108.8" transform="rotate(-90 51.6 108.8)">B</text>
<text x="63.8" y="113" transform="rotate(-90 63.8 113)">1</text>
<text x="63.8" y="108.8" transform="rotate(-90 63.8 108.8)">B</text>
<text x="78.3" y="113" transform="rotate(-90 78.3 113)">1</text>
<text x="78.4" y="108.8" transform="rotate(-90 78.4 108.8)">B</text>
<text x="93.7" y="108.8" transform="rotate(-90 93.7 108.8)">B</text>
<text x="93.8" y="113" transform="rotate(-90 93.8 113)">1</text>
<text x="157.6" y="113" transform="rotate(-90 157.6 113)">1</text>
<text x="157.6" y="108.8" transform="rotate(-90 157.6 108.8)">B</text>
<text x="171.2" y="113" transform="rotate(-90 171.2 113)">1</text>
<text x="171.2" y="108.8" transform="rotate(-90 171.2 108.8)">B</text>
<text x="180.5" y="113" transform="rotate(-90 180.5 113)">1</text>
<text x="180.5" y="108.8" transform="rotate(-90 180.5 108.8)">B</text>
<text x="182.4" y="117.9">J/C</text>
<text x="184" y="121.9">i100</text>
<text x="63.6" y="126.1" transform="rotate(-90 63.6 126.1)">1</text>
<text x="157.6" y="126.2" transform="rotate(-90 157.6 126.2)">1</text>
<text x="63.8" y="132.5" transform="rotate(-90 63.8 132.5)">B</text>
<text x="157.6" y="132.6" transform="rotate(-90 157.6 132.6)">B</text>
<text x="38.7" y="155.9">: C6 MODEL</text>
<text x="34.1" y="160.4">EC</text>
<text x="34.2" y="156.1">C6</text>
<text x="38.7" y="160.2">: EXCEPT FOR C6 MODEL</text>
<text x="36" y="164.8">1</text>
<text x="38.4" y="164.7">: TERMINAL No. OPTIONAL ARRANGEMENT</text>
<text x="22.2" y="177.4">i23</text>
<text x="36.9" y="177.5">i24</text>
<text x="47.5" y="177.4">i187</text>
<text x="61.3" y="177.3">R51</text>
<text x="75.9" y="177.3">R52</text>
<text x="90.4" y="177.3">R387</text>
<text x="106.8" y="177.3">R55</text>
<text x="121.3" y="177.4">A: D125</text>
<text x="138.1" y="177.3">EC</text>
<text x="142.4" y="177.4">:</text>
<text x="145" y="177.4">D15</text>
<text x="160.5" y="177.4">B:</text>
<text x="164.8" y="177.4">D17</text>
<text x="183.6" y="177.4">i188</text>
<text x="21.7" y="183">1</text>
<text x="24.5" y="183">2</text>
<text x="36.3" y="182.7">i189</text>
<text x="47.6" y="183.9">2</text>
<text x="50.4" y="183.9">1</text>
<text x="61.3" y="182.7">R54</text>
<text x="74.4" y="183.7">1</text>
<text x="77.2" y="183.7">2</text>
<text x="80" y="183.7">3</text>
<text x="89.5" y="185.5">3</text>
<text x="92.3" y="185.5">2</text>
<text x="95.1" y="185.5">1</text>
<text x="103.8" y="183.7">1</text>
<text x="106.6" y="183.7">2</text>
<text x="109.4" y="183.7">3</text>
<text x="112.2" y="183.7">4</text>
<text x="121.2" y="183.7">1</text>
<text x="124" y="183.7">2</text>
<text x="126.8" y="183.7">3</text>
<text x="129.6" y="183.7">4</text>
<text x="132.4" y="183.7">5</text>
<text x="142.2" y="182.8">2</text>
<text x="142.2" y="185.6">6</text>
<text x="145" y="185.6">5</text>
<text x="147.8" y="185.6">4</text>
<text x="150.6" y="182.8">1</text>
<text x="150.6" y="185.6">3</text>
<text x="160.5" y="182.3">1</text>
<text x="160.5" y="185.1">4</text>
<text x="163.3" y="182.3">2</text>
<text x="163.3" y="185.1">5</text>
<text x="166.1" y="185.1">6</text>
<text x="168.9" y="185.1">7</text>
<text x="171.7" y="182.3">3</text>
<text x="171.7" y="185.1">8</text>
<text x="180.9" y="185.8">5</text>
<text x="180.9" y="183">1</text>
<text x="183.7" y="183">2</text>
<text x="183.7" y="185.8">6</text>
<text x="186.5" y="185.8">7</text>
<text x="186.5" y="183">3</text>
<text x="189.3" y="185.8">8</text>
<text x="189.3" y="183">4</text>
<text x="35.9" y="187.6">1</text>
<text x="39.2" y="190.4">2</text>
<text x="61.3" y="188.4">1</text>
<text x="64.1" y="188.4">2</text>
<text x="20.2" y="194.2">C6</text>
<text x="24.9" y="194.3">:</text>
<text x="27.7" y="194.3">D15</text>
<text x="51.1" y="194.3">R353</text>
<text x="76.3" y="194.2">D144</text>
<text x="102.7" y="194.3">i88</text>
<text x="126.1" y="194.3">i100</text>
<text x="151" y="194.3">i157</text>
<text x="176.4" y="194.3">D83</text>
<text x="21.8" y="202.3">10</text>
<text x="22" y="199.5">4</text>
<text x="24.8" y="199.5">3</text>
<text x="24.8" y="202.3">9</text>
<text x="27.6" y="202.3">8</text>
<text x="30.4" y="202.3">7</text>
<text x="33.2" y="199.5">2</text>
<text x="33.2" y="202.3">6</text>
<text x="36" y="199.5">1</text>
<text x="36" y="202.3">5</text>
<text x="46.1" y="201.9">5</text>
<text x="46.1" y="199.1">1</text>
<text x="48.9" y="201.9">6</text>
<text x="48.9" y="199.1">2</text>
<text x="51.7" y="201.9">7</text>
<text x="54.5" y="201.9">8</text>
<text x="57.3" y="201.9">9</text>
<text x="57.3" y="199.1">3</text>
<text x="59.7" y="201.9">10</text>
<text x="60.1" y="199.1">4</text>
<text x="69.8" y="202.6">6</text>
<text x="69.8" y="199.8">1</text>
<text x="72.6" y="199.8">2</text>
<text x="72.6" y="202.6">7</text>
<text x="75.4" y="202.6">8</text>
<text x="78.2" y="202.6">9</text>
<text x="80.6" y="202.6">10</text>
<text x="81" y="199.8">3</text>
<text x="83.4" y="202.6">11</text>
<text x="83.8" y="199.8">4</text>
<text x="86.2" y="202.6">12</text>
<text x="86.6" y="199.8">5</text>
<text x="96.6" y="203.3">7</text>
<text x="96.6" y="200.5">1</text>
<text x="99.4" y="203.3">8</text>
<text x="99.4" y="200.5">2</text>
<text x="102.2" y="203.3">9</text>
<text x="102.2" y="200.5">3</text>
<text x="104.6" y="203.3">10</text>
<text x="105" y="200.5">4</text>
<text x="107.4" y="203.3">11 12</text>
<text x="107.8" y="200.5">5</text>
<text x="110.6" y="200.5">6</text>
<text x="119.1" y="199.1">1</text>
<text x="119.1" y="201.9">6</text>
<text x="121.9" y="199.1">2</text>
<text x="121.9" y="201.9">7</text>
<text x="124.7" y="199.1">3</text>
<text x="124.7" y="201.9">8</text>
<text x="127.5" y="201.9">9</text>
<text x="129.8" y="201.9">10</text>
<text x="132.6" y="201.9">11</text>
<text x="133.1" y="199.1">4</text>
<text x="135.4" y="201.9">12</text>
<text x="135.9" y="199.1">5</text>
<text x="145.5" y="199.2">1</text>
<text x="145.5" y="201.7">5</text>
<text x="148.3" y="199.2">2</text>
<text x="148.3" y="201.7">6</text>
<text x="151.1" y="201.7">7</text>
<text x="153.9" y="201.7">8</text>
<text x="156.7" y="199.2">3</text>
<text x="156.7" y="201.7">9</text>
<text x="159.1" y="201.7">10</text>
<text x="159.5" y="199.2">4</text>
<text x="170.7" y="202.5">1</text>
<text x="173.5" y="202.5">2</text>
<text x="181.9" y="202.5">3</text>
<text x="184.7" y="202.5">4</text>
<text x="33" y="207.9">R75</text>
<text x="145.1" y="204.3">11</text>
<text x="147.9" y="204.3">12</text>
<text x="150.7" y="204.3">13</text>
<text x="153.5" y="204.3">14</text>
<text x="156.3" y="204.3">15</text>
<text x="159.1" y="204.3">16</text>
<text x="168.9" y="208.1">11</text>
<text x="170.7" y="205.3">5</text>
<text x="171.7" y="208.1">12</text>
<text x="173.5" y="205.3">6</text>
<text x="174.5" y="208.1">13</text>
<text x="176.3" y="205.3">7</text>
<text x="179.1" y="205.3">8</text>
<text x="180.1" y="208.1">14</text>
<text x="181.9" y="205.3">9</text>
<text x="182.9" y="208.1">15</text>
<text x="184.3" y="205.3">10</text>
<text x="185.7" y="208.1">16</text>
<text x="23.2" y="214">1</text>
<text x="26" y="214">2</text>
<text x="28.8" y="214">3</text>
<text x="31.6" y="214">4</text>
<text x="34.4" y="214">5</text>
<text x="37.2" y="214">6</text>
<text x="40" y="214">7</text>
<text x="42.8" y="214">8</text>
<text x="45.6" y="214">9</text>
<text x="170.3" y="210.9">17</text>
<text x="170.3" y="213.7">23</text>
<text x="173.1" y="210.9">18</text>
<text x="173.1" y="213.7">24</text>
<text x="175.9" y="210.9">19</text>
<text x="175.9" y="213.7">25</text>
<text x="178.7" y="210.9">20 21 22</text>
<text x="178.7" y="213.7">26 27 28</text>
<text x="19.6" y="216.5">10</text>
<text x="22.8" y="216.8">11</text>
<text x="25.6" y="216.8">12</text>
<text x="28.4" y="216.8">13</text>
<text x="31.2" y="216.8">14</text>
<text x="34" y="216.8">15</text>
<text x="36.8" y="216.8">16</text>
<text x="39.6" y="216.8">17</text>
<text x="42.4" y="216.8">18</text>
<text x="45.2" y="216.8">19</text>
<text x="48.5" y="216.5">20</text>
</g>
</svg>
